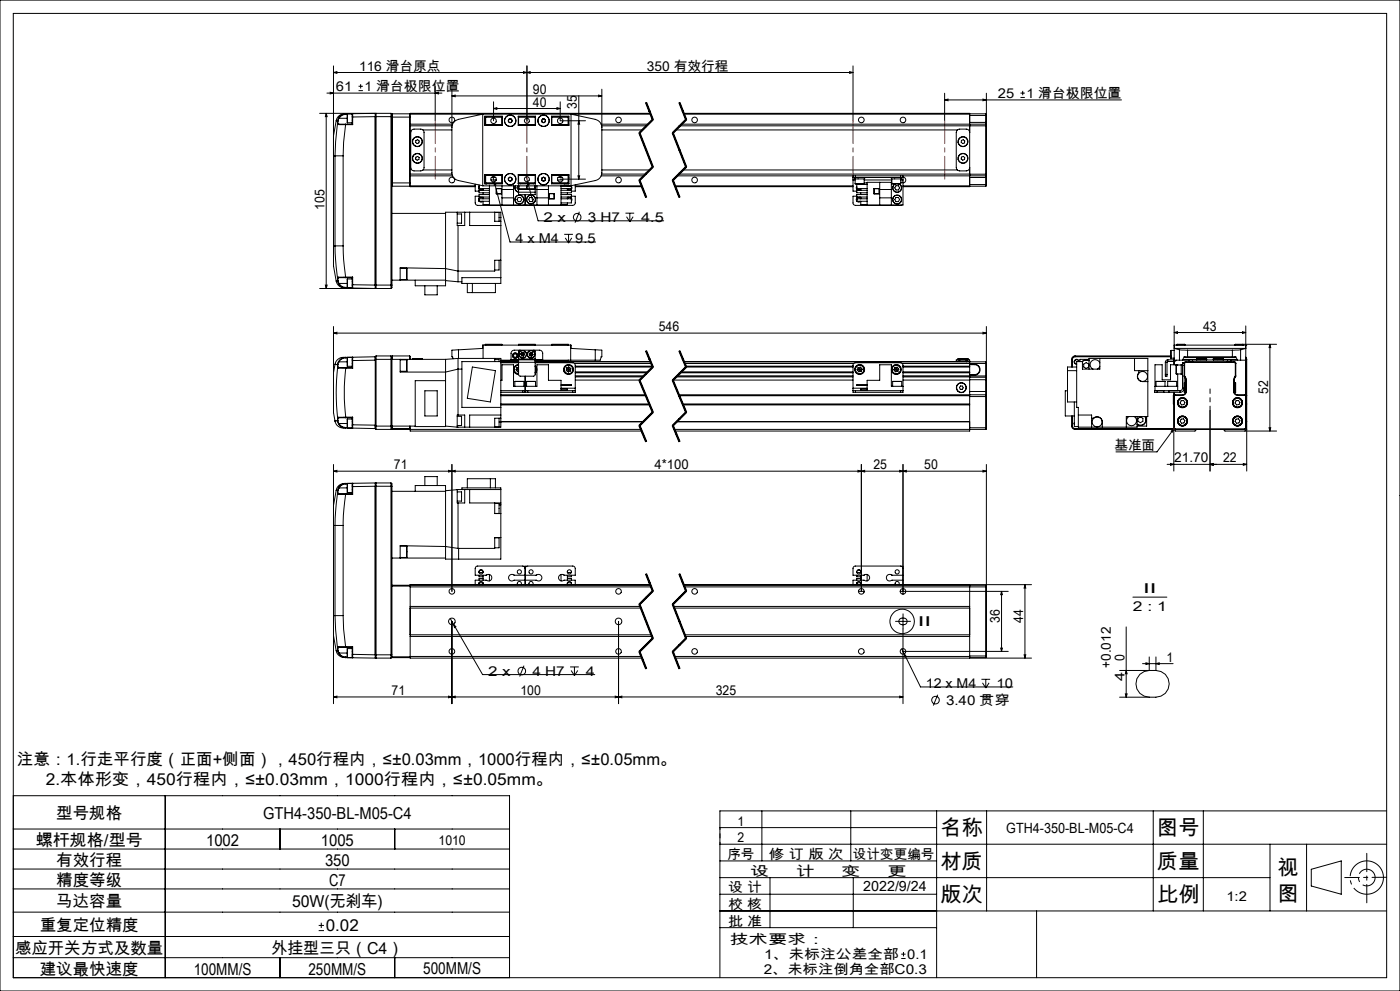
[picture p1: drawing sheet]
<svg xmlns="http://www.w3.org/2000/svg" width="420mm" height="297mm" viewBox="0 0 420 297" stroke-linecap="round" stroke-linejoin="round" font-family="sans-serif">
<g fill="none" stroke="#000" stroke-width=".3">
<path d="M0 0h420v297h-420zM4 4h412v289h-412zM100 19.8v53.9M158.1 19.8v16.4M255.9 19.8v16.4M95.9 34h21.4M97.9 34v52.5M97.9 34l.2 1h-.5zM98.1 27.9h34.5M99.1 27.7l.9 .2-.9 .2zM100 21.7l1.1-.2v.5zM100.9 36.2l-.9 4.5v6h.5"/>
<path d="M100.9 36.2l.4 .1M101.2 37.1l-.5 5.4-.2 4.2M101.2 37.1l.3 .2M101.3 36.3l-.1 .8M101.4 37l-.2 .1M101.4 37l.3 .2M101.4 36.2v.8M101.4 36.2l-.1 .1M101.5 37.3l2.2 .1M101.6 35.4l-.3 .9M101.6 35.4l.1 .1M101.7 37.2h2"/>
<path d="M101.7 37.2l-.2 .1M101.7 35.5l-.3 .7M101.7 35.5h2.5M103.7 37.4l-.6 5.2-.2 4.1M103.7 37.2v.2M103.7 37.2h2M103.7 37.4h2.1M103.7 34.1a2.63 2.63 0 0 0-2.8 2.1M103.7 34.1l8.9-.1v1M103.7 34.1l-1.3 .4-.8 .9M103.7 34.1v.2M103.7 34.3l-.8 .1-1.2 1.1"/>
<path d="M103.7 34.3h.5M104.2 34.1v2.7M104.2 34.1h.1M104.2 34.1h1.5v3.1M104.2 36.8h1.5M105.7 34.2l.1-.1v1M105.7 35.1h.1M105.7 37.2l.1 .2M105.8 35.1v2.3M107.6 27.2h1.3M107.6 25.9h1.3M108.2 25.2v1.3"/>
<path d="M112.6 34.2l.2-.2v52.5l-.2-.3M112.6 35v50.4M112.6 35l-6.8 .1M112.6 35h5M117.3 34v52.5M117.3 34l.3 .2v.9M117.6 35.1v19.7M117.6 35.1h5.4M117.7 34.1v21.7M117.7 34.1h5.2M117.7 34.1l-.1 .2M122.9 34.1v21.7"/>
<path d="M122.9 34.1l.1 .2M123 34.3v.8M123 34.2v.1M123 35.1v19.7M123 37.7h12.6M123 37.2h12.8M123 34.2h72.2M123.3 39.3l-.3 .7M123.5 39l.7-.3h2a.97 .97 0 0 1 1 1v10.5a1.02 1.02 0 0 1-1 1h-2a1.02 1.02 0 0 1-1-1v-10.7zM126.9 38.9h8.7M130.6 27.9l1-.2v.4zM130.6 25.9v10.3"/>
<path d="M135.6 38.2l.4-1.3 1.1-1 7.7-1.7v21.5M135.6 28.7l1-.2v.5zM135.6 26.7v25l.1 .9 .6 .8 .8 .6 7.7 1.7M135.6 28.7h45M145.5 37.2h.1M145.5 34.8h5.2v2.8h-5.2zM145.6 35.1v2.5M145.6 35.1h5M145.7 35v2.5M145.7 35h5M145.7 35l-.1 .1M145.7 37.5h5"/>
<path d="M145.8 37.5v.1M148.1 32.5l.9-.2v.5zM148.1 30.5v5.7M148.1 32.5h20M150.6 35v2.5M150.6 37.3h-5l.1 .2M152.5 36.3l.3 .4M152.7 35.7l-.2 .6M153.3 35.7h-.6M153.3 35.7l.3 .4M153.4 36.7h-.6M153.6 36.1l-.2 .6"/>
<path d="M155.5 34.8h5.2v2.8h-5.2zM155.5 35h5.2M155.5 37.5h5.2M155.6 35v2.5M155.6 37.3h4.9M155.6 35.1h4.9M157.1 21.5l1 .2-1 .3zM158.1 21.7l1-.2v.5zM160.5 35v2.5M162.5 36.1l.2 .6M162.7 36.7h.6M162.8 35.7h.6"/>
<path d="M162.8 35.7l-.3 .4M163.4 35.7l.3 .6M163.7 36.3l-.4 .4M165.5 35h4.9M165.5 34.8h5.2v2.8h-5.2zM165.6 35v2.5M165.6 37.3h5l-5.1 .2M165.6 35.1h5M167.1 32.3l1 .2-1 .3zM168.1 30.5v5.7h7.5M170.4 35v2.6M170.4 35l.2 .1"/>
<path d="M170.6 35.1v2.5M170.6 37.2h.1M173.6 28.7v25M173.6 36.2l.3 1h-.5zM179.6 28.5l1 .2-1 .3zM180.3 37.2h14.2M180.5 37.7h13.5M180.6 26.7v25l-.2 .9-.6 .8-.8 .6-7.7 1.7M180.6 38.2l-.4-1.3-1.2-1-7.7-1.7v21.5M180.6 38.9h12.1M191.7 39.9l4 10.2M192 39.8l4 10.2"/>
<path d="M193.7 30.8l2 5.1M193.8 30.8l2 5-4 4 4 10.2-4 4 2 5.1M194 30.7l1 2.5M195 33.2l1 2.6zM195.1 34h-72.1v.2M195.7 35.7l-4 4M196 36l-4 4M201.7 39.9l4 10.2M202 39.8l4 10.2M202.7 38.9h84.5M203.7 30.8l2 5.1M203.8 30.8l2 5-4 4 4 10.2-4 4 2 5.1"/>
<path d="M204 30.7l2 5.1M204.5 37.2h91.2M205.1 34h85.8v.2M205.2 34.2h85.7M205.7 35.7l-4 4M206 36l-4 4M254.9 21.5l1 .2-1 .3zM255.9 21.7h-155.9M283.4 29.9l1-.2v.5zM283.4 27.9v8.3M283.4 29.9h53M290.9 39.7a.97 .97 0 0 0-1-1h-2a1.02 1.02 0 0 0-1 1v10.5a1.09 1.09 0 0 0 1 1h2a1.02 1.02 0 0 0 1-1"/>
<path d="M290.9 36.7v16.5M290.9 36.7h5v.7M290.9 34.2v2.5M290.9 34.1h4.8M294.9 29.7l1 .2-1 .3zM295.7 37.2v15.5M295.7 34.1v3.1M295.7 34.1l.2 .5h-5M295.7 37.2l.2 .2M295.9 27.9v24.3M295.9 37.4v.3h-92M306.1 29.2h1.3"/>
<path d="M306.1 27.9h1.3M306.8 27.2v1.3M100.5 46.7h2.4M100.5 46.7v27M102.9 46.7v27M117.6 54.8v30.6M117.6 54.8h5.4M117.6 55.7l.1 .1M117.7 55.8h5.2M123 49.9l.3 .7M123 55.7v.2h19.6M123 54.8v.9"/>
<path d="M123 55.7h.1M123 52.7h12.8M123 52.2h12.6M123 55.7h19.6M123 55.7l-.1 .1M124.8 47.1l.5-.2 .5 .3-.1 .6-.6 .2-.4-.3zM124.8 42.1l.5-.2 .5 .4-.1 .5-.6 .2-.4-.4zM126.9 50.9h8.7M142.6 55.2v2.1h1.1M143.7 55.8l-.1 .8 .5 .4M143.7 58.8h-1.1v2.3l.7 .5 13.9-.1M143.7 56.5a.61 .61 0 0 0 .6 .4 .61 .61 0 0 0 .6-.4v.5"/>
<path d="M143.7 56.5h3.1M143.7 59.6h3.1M143.7 55.5v1M143.7 59.6v.7M143.7 56.1v.4M143.7 59.6v.4M144.1 59.1h-.1a.78 .78 0 0 0-.3 1.2M144.5 59.1l.4 .2M144.8 55.7h26.5M144.9 56.8l-.4 .2M144.9 59.1v.5l-.6-.4-.6 .4M144.9 57.8v.5"/>
<path d="M145.5 53.6h.1M145.5 55.1h.4M145.5 52.7h.1M145.5 53.2h.1M145.5 52.3h5.2v2.8h-5.2zM145.6 52.3v2.5M145.6 54.8h5M145.6 54.8l.1 .2M145.7 52.5v2.5M145.7 52.5l-.1 .1h5M145.7 52.5h5M145.7 55h5"/>
<path d="M145.8 52.3v.2M145.9 55.1h.1M145.9 55v.1M146.8 55.7v5.8h21.5v-5.8M146.8 57h-3.1v.8h3.1M146.8 58.3h-3.1v.8h3.1M146.8 55v.1M147.3 53.9h1.5M147.4 53.2h1.3M147.8 52.9l.5 1.6M148.3 54.5l.5 .9-.5 .1zM148.3 54.5l4.7 18h25.7"/>
<path d="M148.9 56.5h1.6v1.6h-1.6zM148.9 56.5h1.5M148.9 58.1h1.5M150.6 52.5v2.6M150.6 55.7v5.8M150.6 56.8h3.5M150.6 59.3h3.5M152.5 53.5l.1 .6M152.6 54.1l.6 .2M153 53.1l.5 .2M153 53.1l-.5 .4M153.5 53.3l.1 .6"/>
<path d="M153.6 53.9l-.4 .4M154.1 55.7v5.8M154.6 55.7a1.38 1.38 0 0 0 1 1.9M154.7 55.7a1.28 1.28 0 0 0 .9 1.9M155.4 55.7l-.3 .6 .5 .6M155.5 52.3h5.2v2.8h-5.2zM155.5 59.2h.7l.3 .6-.3 .6h-.7l-.4-.6zM155.5 52.5h5.2M155.5 55h5.2M155.5 55.1h.1M155.6 57.6v.7h4.9v-.7M155.6 52.5v2.6"/>
<path d="M155.6 55.7v1.9M155.6 54.8h4.9M155.6 57.6h4.9M155.6 52.6h4.9M155.7 56.7h2.3M155.7 55.7v1M156.1 55v.1M157.6 58.3v3.2M157.9 53l3.5 13.2h37.7M158 55.7v1M158.2 56.7h2.3M158.2 55.7v1"/>
<path d="M158.3 54.4l.5 .9-.5 .2zM159 59.2h.7l.3 .6-.3 .6h-.7l-.4-.6zM160.1 55v.1M160.5 55.7v1M160.5 55.8v1M160.5 55.9v.8M160.5 52.5v2.6M160.5 55.7v1.9M160.5 55.1h.2M161.1 55.7v5.8M161.1 56.8h3.4M161.1 59.3h3.4"/>
<path d="M162.6 54l.5 .3M162.6 53.4v.6M163.1 53.1l.4 .3M163.1 53.1l-.5 .3M163.5 54l-.4 .3M163.5 53.4v.6M164.5 55.7v5.8M164.7 58h1.6v1.6h-1.6zM164.7 58.1h1.5v1.4h-1.5M165.5 52.3h5.2v2.8h-5.2zM165.5 52.5l5.1 .1h-5M165.5 55h4.9"/>
<path d="M165.6 52.5v2.5M165.6 54.8h5M167.3 53.9h1.5M167.4 53.2h1.3M168.1 53.7h7.5M168.3 55v.1M168.3 55.8h3.1v.7M168.3 57h3.1v.8h-3.1M168.3 58.3h3.1v.8h-3.1M168.3 56.5h3.1M168.3 59.6h3.1M169.2 55.1h.1"/>
<path d="M169.2 55.1h1.5M169.2 55v.1M170.2 56.8l.4 .2M170.2 55.7h.2M170.2 59.1v.5a.66 .66 0 0 1 .6-.4 .66 .66 0 0 1 .6 .4M170.2 57.8v.5M170.4 52.3v2.7M170.6 52.3v2.5M170.6 52.7h.1M170.6 53.2h.1M170.6 53.6h.1M170.6 54.8l-.2 .2"/>
<path d="M170.6 59.1l-.4 .2M170.6 55.7l-.1 .1M171 59.1h.1a.78 .78 0 0 1 .3 1.2M171 55.7l.1 .1M171.3 55.7v.1M171.4 55.8l.1 .8-.5 .4M171.4 58.8h1.2l-.1 2.3-.7 .5-13.9-.1M171.4 59.6v.4M171.4 56.5a.64 .64 0 0 1-.6 .4 .64 .64 0 0 1-.6-.4v.5M171.4 56.1v.4M171.4 59.6v1.2h-3.1M172.6 55.4v1.9h-1.2"/>
<path d="M172.6 55.9h20M172.6 55.7h19.9M173.4 52.7h.5l-.3 1zM180.3 52.7h12.8M180.5 52.2h13.2M180.6 50.9h14.3M191.7 54.1l2 5.1M192 54l2 5M195.7 49.9l-4 4M196 50.2l-4 3.9M201.7 54.1l2 5.1M202 54l2 5"/>
<path d="M202.5 55.7h53.4M202.6 55.9h53.3M203.2 52.7h53.4M203.7 52.2h92.2M204.9 50.9h82.3M205.7 49.9l-4 4M206 50.2l-4 3.9M255.9 53.2h.7M255.9 53.2v.7M255.9 52.7v.5M255.9 53.9v3.4h1.1M255.9 53.9h.6"/>
<path d="M256.4 53.2v.4h3v-.4M256.5 55.1h2.8M256.5 53.6v1.5M256.6 52.7v.5M256.6 52.7h13.6M256.6 53.2h13.6M257 55.8l-.1 .8 .6 .4M257 58.8h-1.1v2.3l.7 .5 13.9-.1M257.1 56.5a.61 .61 0 0 0 .6 .4 .61 .61 0 0 0 .5-.4v.5M257.5 59.1h-.1a.78 .78 0 0 0-.4 1.2M257.8 59.1l.4 .2M258.2 56.8l-.4 .2"/>
<path d="M258.2 59.1v.5l-.6-.4-.5 .4M258.2 55.1v.2M258.2 57.8v.5M259.3 53.6v1.5M259.3 54.8h.8M259.3 53.9h8.2M260.1 55.3h-3.1v1.2h3.1M260.1 57h-3.1v.8h3.1M260.1 58.3h-3.1v.8h3.1M260.1 59.6h-3.1v.7M262.2 56.5h1.6v1.6h-1.6zM262.3 56.5h1.4v1.6h-1.4z"/>
<path d="M263.9 54.6v6.9M263.9 56.8h3.5M263.9 59.3h3.5M267.4 53.2v.4h3v-.4M267.4 54.6v6.9M267.5 55.1h2.7M267.5 53.6v1.5M268.5 55.1l-.4 .3-.3 .9M268.6 55.1l-.4 .3-.4 .9M268.8 55.7h.7l.4 .6-.4 .6h-.7l-.4-.6zM268.8 59.2h.7l.4 .6-.4 .6h-.7l-.4-.6zM269.6 55.1a1.3 1.3 0 0 1 .2 2.3 1.3 1.3 0 0 1-2-1.1"/>
<path d="M269.8 55.1a1.35 1.35 0 0 1 0 2.4 1.35 1.35 0 0 1-2-1.2M270.2 53.2h.7M270.2 52.7h25.5M270.2 52.7v.5M270.2 53.6v1.5M270.2 54.6h.7M270.2 53.9h.7M270.9 53.1a.86 .86 0 0 1 .8 .9 .86 .86 0 0 1-.8 .8M270.9 53.2v.7M270.9 52.7v.5M270.9 53.9v7.6h-10.8v-6.9h7.4M270.9 55.7h20"/>
<path d="M288.4 47.1l.6-.2 .4 .3-.1 .6-.5 .2-.4-.3zM288.4 42.1l.6-.2 .4 .4-.1 .5-.5 .2-.4-.4zM290.9 55.7v.2h-20M290.9 53.2v2.5M290.9 55.3h5M290.9 53.2h5M290.9 55.8h4.8M295.7 52.7v3.1M295.9 52.2v.4M295.9 52.6v.6M295.9 55.3l-.2 .5M295.9 53.2v2.1"/>
<path d="M295.9 52.6l-.2 .1M100 73.7v6l.9 4.5M100 73.7h.5M100.5 73.7l.2 4.3 .5 5.3M100.5 73.7h2.4M102.9 73.7l.2 4.1 .6 5.2M117.6 64h16.1M137.2 64.1h1.3v2.8h-1.3M137.2 63.6v4h2.2v-4M137.4 67.6v16.9M140.9 63.6v4h9.3M143.7 60.3h3.1"/>
<path d="M143.8 60.3l.5 .3 .6-.3M144 60.3h.6M144.9 60.3v1h1.9M148.4 63.7h1.3v2.6M148.4 63.6v2.7h1.8M149.7 78v2.9h-1.3M149.7 65.2h.5M150.2 65.2v1.1M150.2 65.2v-1.6h-16.5v22.1h-9.1v-1.7M150.2 66.3v18.6h-11.6v-1.7h11.6M150.2 78h-1.8v3.2h-11l-3.7-.7-13.6-.2v3.7M169.3 70.2h2.6"/>
<path d="M169.6 71.3l1 1.5M170.2 60.8v.5h-1.9M170.6 70.2v2.6M171.5 71.3l-.9 1.5M173.8 63.5l-1.3 3.2M187.6 63.9h2.7M188 64.9l.9 1.6M188.9 63.9v2.6M189.9 64.9l-1 1.6M257 60.3h3.1M257.1 60.3l.5 .3 .6-.3v1h1.9M257.3 60.3h.7"/>
<path d="M95.9 86.5h21.4M97.6 85.4h.5l-.2 1.1zM100 99.8l1.1-.2v.5zM100 97.9v13.8M100 99.8h195.9M100.9 84.2a2.59 2.59 0 0 0 2.8 2.1M101.2 83.3l.2 .1M101.2 83.3l.1 .8M101.3 84.1l.1 .1M101.3 84.1l.3 .9M101.3 84.1l-.4 .1M101.4 83.4v.8"/>
<path d="M101.4 84.2l.3 .7M101.5 83.1l-.3 .2M101.5 83.1l.2 .1M101.6 85a2.37 2.37 0 0 0 2.1 1.3M101.7 83.2h2M101.7 83.2l-.3 .2M101.7 84.9l-.1 .1M101.7 84.9l.5 .7 1.5 .5M101.7 84.9h2.5M103.7 83l-2.2 .1M103.7 83v.2M103.7 83h2.1"/>
<path d="M103.7 83.2h2M103.7 86.1v.2M103.7 86.3h2.1M103.7 86.1h.5M104.2 86.3h.1M104.2 83.6h.1M104.2 83.6v2.7M104.2 83.6h1.5M105.7 85.3h.1M105.7 83.2v2.9M105.7 86.2l.1 .1M105.7 86.1l-1.5 .2"/>
<path d="M105.8 85.3v1M105.8 83l-.1 .2M105.8 83v2.3M105.8 85.3l6.8 .1M112.6 85.4v1.1l-6.8-.2M112.6 85.4h5M117.6 85.4v.8l-.3 .3M117.6 84h16.1M120.1 83.8h1.9M120.1 80.4h1.9M122 83.8h.1M122 80.4v3.4"/>
<path d="M122.1 80.4h.1M122.1 80.4v3.3M127.5 85.7v2.7h3.7v-2.7M133.7 84.1l3.7 .4M137.4 84.5h1.2M140.2 84.9v2.8h8.4v-2.8M141.7 84.9v2.8M294.9 99.6l1 .2-1 .3zM295.9 97.9v14.8M352.2 99.7l1-.3v.5zM352.2 97.7l.1 11.6M352.2 99.7h21.5"/>
<path d="M372.7 99.4l1 .3-1 .2zM373.7 97.7v20.6M100 111.7v12l.5 2.5M100.5 109.2h.1M100.5 109.2l.7 .1M100.5 109.2l-.5 2.5M101.2 109.3l.1 .8M101.3 110.1a67.5 67.5 0 0 0 0 15.1M101.3 110.1l.3 .2M101.4 109.3v.7M101.4 109.3h-.2M101.4 110l-.1 .1"/>
<path d="M101.4 110l.3 .2M101.5 108.4l-.3 .9M101.5 108.4h.2M101.6 110.3h2.1M101.7 108.4l-.3 .9M101.7 108.4h2.5M101.7 110.2h2M101.7 110.2l-.1 .1M103.7 107.1h-.4a2.5 2.5 0 0 0-2.8 2.1M103.7 107.1a2.54 2.54 0 0 0-2.2 1.3M103.7 107.1v.1M103.7 107.2l-1.5 .6-.5 .6"/>
<path d="M103.7 107.2h.5M103.7 110.3a63.8 63.8 0 0 0 0 14.7M103.7 110.2v.1M103.7 110.3h2.1M103.7 110.2h2M104.2 108.4v1.4M104.2 107.1h.1M104.2 107.1v1.3M104.2 107.1h1.5v3.1M104.2 109.8h1.5M105.7 108.1h.1M105.7 110.2l.1 .1"/>
<path d="M105.8 107.1v1M105.8 107.1l-.1 .1M105.8 108.1v2.2M105.8 107.1h-2.1M112.6 106.9v1M112.6 106.9v.8h21.1M112.6 107.9l-6.8 .2M112.6 107.9v19.5M112.6 106.9l-6.8 .2M112.8 106.7v22M112.8 106.7l-.2 .2M112.8 106.7h4.5"/>
<path d="M117.3 106.7v22M117.3 106.7l.3 .2M117.6 106.9v21.5M117.7 106.7l-.1 .2M117.7 106.7v1M117.7 106.7h5.2M120.1 107.8h1.9M120.1 111.3h1.9M120.1 107.7v3.8h13.6l3.7-.9h1.2M122 107.8v3.5M122.9 106.7v1M122.9 106.7l.1 1"/>
<path d="M123.7 107.6h3M123.7 107.6v.1M126.7 107.6v.1M127.5 117.1h3.7v7.6h-3.7zM133.7 107.7v20.1h-9.1v-13.7h9.1M137.4 107.4h12.8v17.9M137.4 107.4v17M137.4 107.4l-3.7 .3M137.5 104.8l-1.9 .1v2h.2l.1 .6M137.5 104.8l7.3-.4v-1h26.5v1l7.3 .4M137.5 104.8v2.6M141.7 110l6.9 1.1-1.5 9.4-6.9-1.1z"/>
<path d="M144.9 103.4v4M145.6 103.3h5M145.6 103.3v.1M145.7 103.2h4.9v.2M145.7 103.2v.2M145.7 103.2l-.1 .1M148.4 107.8h1.3v.6M148.4 107.4v1M150.2 108.4h5.4M150.2 118.3h43.4M150.2 117.1h6.6M150.2 114h.4v-4.7h3.5v6.5h7v-6.5h3.4v4.7h3.8v3.1"/>
<path d="M150.2 117.6h6.6M150.2 108.7h5.4M150.2 118.6h43.5M150.2 107.9h5.4M150.2 108.1h5.4M153.3 107.9v-2a.96 .96 0 0 1 1-1h7.5a.96 .96 0 0 1 1 1v2M153.3 107.8h2.3M154.4 114.3h2.8M154.4 114.3v1.5M154.7 109.7l.9-.3a1.34 1.34 0 0 0-1.3 1.3 1.34 1.34 0 0 0 1.3 1.4 1.33 1.33 0 0 1-1.3-.9 1.33 1.33 0 0 1 .4-1.5zM154.8 110.8l.5 .6M155.1 110.1l-.3 .7"/>
<path d="M155.1 110.1l.5 .6M155.3 111.4h.3M155.6 107.8v.8M155.6 108.6v3.7l.5 .4 4.2-.1 .2-.3v-3.7M155.6 107.6v.2M155.6 109.3a1.5 1.5 0 0 0-1.5 1.5 1.5 1.5 0 0 0 1.5 1.5M155.6 103.4v-.2h4.9v.2M155.6 107.8h4.9M155.6 108.4h-17v13.7h11.6M155.6 108.6h4.9M155.6 107.6h4.9M155.6 110.1h-.5"/>
<path d="M155.6 110.7l-.3 .7M155.6 110.7l-.8 .1M155.6 103.3h4.9M156.1 104.9l-.5 .4v2.3M156.2 106.1l.3 .5M156.2 106.1l1.2 .2M156.5 106.6l.5 .1M156.6 105.7l-.4 .4M156.6 105.7h.6M156.6 105.7l.4 1M156.8 117.1h1.5M156.8 117.6h.8"/>
<path d="M156.8 117.1v.5M157.2 114.3v1.5M157.2 105.7l.2 .6M157.2 105.7l-.7 .9M157.4 106.3l-.4 .4M157.6 117.6h.7M157.6 112.7v4.9M158 114.3h2.7M158 114.3v1.5M158.3 117.1h13.5M158.3 117.6h13.5M158.3 117.1v.5"/>
<path d="M158.7 106.1l.3 .5M158.7 106.1l1.2 .2M159 106.6l.5 .1M159.1 105.7l-.4 .4M159.1 105.7h.6M159.1 105.7l.4 1M159.7 105.7l.2 .6M159.7 105.7l-.7 .9M159.9 106.3l-.4 .4M160.1 104.9l.4 .4v2.3M160.5 107.8v.8M160.5 107.6v.2"/>
<path d="M160.5 109.6a1.53 1.53 0 0 1 0 2.3M160.5 109.8a1.34 1.34 0 0 1 0 1.9M160.5 108.7l11.7 .2 .4 .6v6.8M160.5 109.9a1.27 1.27 0 0 1 0 1.7M160.5 108.4h34.7M160.5 107.8h2.3M160.5 107.9h18.1M160.5 108.1h10.1M160.6 114.3h-2.6M160.7 114.3h.1M160.7 114.3v1.5M165.6 103.3h5"/>
<path d="M168.3 116.4h1.9v.4h-1.9M168.3 115.3h3.1l-3.1 .2M168.3 116.3h4.3M169.9 111.1l.6 .4M169.9 110.3v.8M169.9 110.3l1.3 .9M170.4 103.2h-4.8v.2M170.4 103.2v.2M170.4 107.9v.5M170.4 103.2l.2 .1M170.6 103.3v.1M170.6 107.9v.5"/>
<path d="M170.6 110l-.7 .3M170.6 110l.6 .4M170.6 110l-.1 1.5M171.2 111.2l-.7 .3M171.2 103.4v4.5M171.2 110.4v.8M171.2 110.4l-1.3 .7M171.8 117.1h.8M171.8 117.1v.5M172.3 108.9h23.1M172.6 117.1v.5h-.8M172.6 116.3v.8"/>
<path d="M172.6 111.7h21.5M172.6 111.6h21.6M172.6 109.7h23.1M172.6 109.9h23.2M172.6 110h23.2M172.6 111.5h21.7M172.6 112.6h20.6M172.6 113h20.3M172.6 113.9h19.3M178.6 104.8l2 .1v2h-.3a.91 .91 0 0 1-.3 1 .91 .91 0 0 1-1 0h-.4M178.6 104.8v3.1M191.7 114l4 9.6"/>
<path d="M192 113.9l4 9.6M193.7 105.3l2 4.7M193.8 105.2l2 4.8-4 4 4 9.6-4 4 2 4.7M194 105.1l1 2.4M195 107.5l1 2.4zM195.7 109.9l-4 4M196 110.1l-4 4M201.7 114l4 9.6M201.9 113.9h54M202 113.9l4 9.6M202.8 113h53.1M203.2 112.6h52.7"/>
<path d="M203.6 118.3h92.1M203.7 105.3l2 4.7M203.7 118.6h87.2M203.8 105.2l2 4.8-4 4 4 9.6-4 4 2 4.7M204 105.1l2 4.8M204.1 111.7h51.8M204.2 111.6h51.7M204.3 111.5h51.6M205.1 108.4h82.8M205.2 108.4h90.5M205.4 108.9h50.8M205.7 109.7h50.2"/>
<path d="M205.8 110h50.1M206 110.1l-4 4M255.9 116.3v-7l.3-.4 14-.2 .5 .3 .2 .5v8.1h-.7M255.9 117.1v.5h.7M255.9 117.1h.7M255.9 116.3v.8M255.9 109.9h-50.2l-4 4M255.9 116.3h4.2M256.6 117.1h13.6M256.6 117.1v.5M256.6 117.6h13.6M257.1 110.8l.5 .6"/>
<path d="M257.5 110.1l-.4 .7M257.5 110.1l.4 .6M257.9 110.7l.4 .6M257.9 110.7l-.3 .7M257.9 110.7l-.8 .1M258.2 110.1l.5 .6M258.2 110.1h-.7M258.2 110.1l-.3 .6M258.3 111.3l-.7 .1M258.7 110.7l-.4 .6M258.7 110.7h-.8M260.1 116.4h-1.9v.4h1.9"/>
<path d="M260.1 115.3h-3.1l3.1 .2M267.8 114.3h.1M267.8 114.3h2.7M267.8 114.3v1.5M268.1 110.8l.5 .6M268.5 110.1l-.4 .7M268.5 110.1l.4 .6M268.9 110.7l.4 .6M268.9 110.7l-.3 .7M269.2 110.1l.4 .6M269.2 110.1h-.7M269.2 110.1l-.3 .6"/>
<path d="M269.3 111.3l-.7 .1M269.6 110.7l-.3 .6M269.6 110.7l-1.5 .1M270.2 117.1h.7M270.2 117.1v.5M270.5 114.3v1.5M270.9 111.7h20M270.9 111.6h20M270.9 109.7h20M270.9 109.9h20M270.9 110h20M270.9 111.5h20"/>
<path d="M270.9 115.8h-3.5v-6.5h-3.5v4.7h-3.8v3.1M270.9 112.6l25 .1M270.9 113h20M270.9 113.9h20M287.4 107.8l.1 .1M287.4 107.6h3M287.4 107.8h3M287.4 107.6v.2M287.9 107.9h-1v.5M287.9 108.4h3M287.9 107.9v.5M287.9 107.9h2"/>
<path d="M288.1 115.7h.6l.3 .5-.4 .5h-.5l-.3-.6zM289.9 107.9h1v5.2M289.9 107.9v.5M290.4 107.8h.1M290.4 107.8l-.1 .1M290.4 107.6v.2M290.9 113.9v4.7M290.9 113.1v.8M290.9 118.6v10.6h-88.4M290.9 118.8h5M290.9 117.3h5M290.9 112.3h1.5"/>
<path d="M290.9 112.4h1.5M290.9 109.1h1.5M290.9 113.1h4.8M290.9 109.3h1.5M290.9 113.8h5M292.4 109.1a1.64 1.64 0 0 1 1.6 1.7 1.64 1.64 0 0 1-1.6 1.6M292.4 109.3a1.5 1.5 0 0 1 1.5 1.5 1.5 1.5 0 0 1-1.5 1.5M292.4 109.1v.2M292.4 112.3v.1M295.7 118.3v10.4M295.7 113.1v5.2M295.7 108.4v4.7"/>
<path d="M295.7 108.4l.2 .5h-25.2M295.7 118.3l.2 .2M295.9 118.5v.3M295.9 117.3v1.2M295.9 112.7v.3M295.9 113v.8M295.9 113.8v3.5M295.9 118.8v9.4M295.9 113l-.2 .1M320.3 117.1h-.7v7.6h2.7M320.3 111.1h2.7M321.5 107.7h.2"/>
<path d="M321.5 107.7v2.3M321.7 107.7v2.3M322.5 106.9l-.4 .2-.4 .6M322.5 106.7a1.09 1.09 0 0 0-1 1M322.5 106.7h28.8M322.5 106.9h28.8M322.5 106.7v.2M323 110h-2.7v10.5h2.7M323.6 108.4a.64 .64 0 0 0-.6-.6 .64 .64 0 0 0-.6 .7 .64 .64 0 0 0 .6 .6M323.7 108.4a.74 .74 0 0 0-.7-.7 .74 .74 0 0 0-.7 .8 .74 .74 0 0 0 .7 .7M325.1 109.1l.8-.4 .7 .4v.9l-.7 .4-.8-.4zM326.7 108.1a1.74 1.74 0 0 0-2.1 .3"/>
<path d="M326.7 108.1h-.1a1.63 1.63 0 0 0-1.9 .3M326.7 110.6v-3.2h17.6v17.4h-6.4v3.2M326.7 107.7h-2.7v.7M330 109.8l-.8 .8M330 108.8a1.5 1.5 0 0 0-2.5-.6 1.5 1.5 0 0 0 .4 2.4M330 107.4v3.2h-5.3v-2.2h-1.7v13.7h.5v5.9h17.6v-3.2M340.4 107.4v3.7h3.9M341.7 111.1v.7a1.54 1.54 0 0 0-.3 1.6 1.54 1.54 0 0 0 1.4 1h1.5M346.5 117.1l-.1 .5h.7M346.5 117.1h7.5M346.5 115.8h6.8M346.8 114.3h2.7"/>
<path d="M346.8 114.3v1.5M347.1 117.6h2M347.1 117.1v.5M349.1 117.6h1.6M349.1 117.1v.5M349.5 114.3v1.5M349.6 112.2v.5h.5v-.5M349.6 108.6h.5M349.6 112.2h.5M349.6 108.6v3.6M350.1 108.6v3.6M350.3 114.3h.1"/>
<path d="M350.3 114.3h2.7M350.3 114.3v1.5M350.3 107.8l-.4 .1-.3 .7M350.3 108.3l-.2 .3M350.3 107.8h1.9M350.3 107.8v.5M350.7 117.6h3.3M350.7 117.1v.5M351.3 105v2.3M351.3 107.3h.9M351.3 105h.9M352.1 107.7v.1"/>
<path d="M352.1 108.3v1M352.1 117.6v.8M352.1 118.8v9.4M352.1 118.8h.2M352.1 107.7h.1M352.2 107.3l-.1 .4M352.2 118.3l-.2 .2 .1 2.7M352.2 118.3h2.6M352.2 107.9h1.6M352.2 103.4h21.5M352.3 117.6v.7M352.3 118.8v9.4"/>
<path d="M352.6 118.5l-.3 .3M352.6 118.5v-.2l-.2 .1-.3 .4M352.6 118.5h2.2M352.9 109.4h.1M352.8 112h.1M352.8 109.5v2.5M352.8 109.4v.1M352.9 109.5v2.6M352.9 109.4v.1M352.9 112.1h1.5M352.9 109.4h1.5M352.9 107.9l-.5 .4h-2.1"/>
<path d="M353 103.3h2.5M353 103.3v.1M353 114.3v1.5M353.1 103.2h2.3M353.1 103.2v.2M353.1 103.2l-.1 .1M353.3 109.4l-2.1-.1v4.5h-2.5v-4.5h-2.2v7.8M353.3 112.1v5M353.8 104.8l2.5 .1M353.8 107.9h1M353.8 104.8l-1.5-.4h21.4l-1.5 .4M353.8 104.8v3.1"/>
<path d="M354 117.1v.5M354.8 109.3h-.4v3h.4M354.8 116.3l-.3 .6-.5 .2M354.8 116.3h.4M354.8 107.9h2M354.8 109.5h.4M354.8 109.5v6.8M354.8 118.3v.2M354.8 107.8h4.2M355.2 116.3a1.21 1.21 0 0 1-1.2 1.3M355.2 108.9v-.2h-.4v.8M355.2 108.9h.2"/>
<path d="M355.2 108.9v7.4M355.4 103.2v.2M355.4 106.9v.3M355.4 107.2h15.3M355.4 103.2l.1 .1M355.4 114.7v3M355.4 112.7l.1 .3M355.4 112.7l-.2 .1 .2 .3M355.4 117.7h.2M355.4 114.7h.2M355.4 108.9v3.8M355.4 113.1l.3 .7"/>
<path d="M355.5 113.1l.2 .8M355.5 106.9l-.1 .3M355.5 103.3v.1M355.5 113l.4 .8M355.5 113l-.1 .1M355.6 114.7l.1 .1M355.6 114.7v3M355.7 117.6l-.1 .1M355.7 108.6l-.3 .3M355.7 108.4l-.5 .5M355.7 108.4h14.5M355.7 113.8h.2"/>
<path d="M355.7 108.6h14.5M355.7 108.4v.2M355.7 113.8v3.8M355.8 108.4l-.4 .2-.2 .3M355.9 117.3a1.14 1.14 0 0 1-1.1 1.2M355.9 117.3h-.2a.96 .96 0 0 1-.9 1M355.9 113.8v3.5M356.3 106.9h-.3a1.01 1.01 0 0 0-1.2 1M356.3 104.9h13.4M356.3 106.9h13.4M356.3 104.9v2M357 108.4h.1"/>
<path d="M357.8 107.9h-1v.5h1M357.8 107.9h10.5M357.8 108.4h.2M357.8 107.9v.5M359 107.6h3M359 107.8l.1 .1M359 107.8h3M359 107.6v.2M362 107.8l-.1 .1M362 107.6v.2M364 107.6h3M364 107.8l.1 .1"/>
<path d="M364 107.8h3M364 107.6v.2M367 107.8l-.1 .1M367 107.8h4.2M367 107.6v.2M368.3 107.9h1v.5h-1M368.3 108.4h-.3M368.3 107.9v.5M369 108.4h.1M369.3 107.9h2M369.7 106.9h.3a1.02 1.02 0 0 1 1.3 1M369.7 104.9v2"/>
<path d="M370.1 117.3h.1a1.02 1.02 0 0 0 1.1 1M370.1 117.3a1.21 1.21 0 0 0 1.2 1.2M370.1 113.8h.1M370.1 113.8v3.5M370.2 108.4l.5 .5M370.2 108.6l.4 .3M370.2 108.4v.2M370.2 113.8l.1 3.8M370.3 117.6l.1 .1M370.4 114.7l-.1 .1M370.4 114.7v3M370.4 117.7h.2"/>
<path d="M370.4 114.7h.2M370.5 113l-.4 .8M370.5 103.3h2.5M370.5 103.3v.1M370.5 113l.1 .1M370.5 113.1l-.2 .8M370.5 106.9l.2 .3M370.6 113.1l-.4 .7M370.6 112.7l-.1 .3M370.6 108.9h.1M370.6 112.7h.1M370.6 108.9v3.8"/>
<path d="M370.6 114.7v3M370.7 103.2v.2M370.7 106.9v.3M370.7 103.2l-.2 .1M370.7 112.7l-.1 .4M370.7 108.9v3.8M371.3 107.9h.9M371.3 118.3h2.4M371.3 118.5h2M371.3 118.3v.2M372.2 104.8l-2.5 .1M372.2 107.9h1.5"/>
<path d="M372.2 104.8v3.1M373 103.3l-.1-.1v.2M373 103.3v.1M373.3 118.5v-.2l.3 .1 .2 .4M373.3 118.5l.4 .3M373.7 118.8v9.4M373.7 118.8h.1M373.7 118.3l.3 .3M373.7 107l.3 .7M373.7 103.4h.1M373.7 107.2l.1 11.2M373.7 107.7h.3"/>
<path d="M373.8 118.8v9.4M374 107.7v33.5M381 103.2v26M381 103.2l.2 1h-.5zM383 103.2h-12.3M100 139.2v71.7M100.5 126.2a2.66 2.66 0 0 0 3.2 2.1M100.5 126.2h.1M101.2 126.1h.2M101.2 126.1l.3 .9M101.2 126.1l-.7 .1M101.3 125.2l.1 .2"/>
<path d="M101.3 125.2l-.1 .9M101.4 126.1l.3 .8M101.4 125.4v.7M101.5 127a2.37 2.37 0 0 0 2.2 1.3M101.6 125.1l-.3 .1M101.6 125.1l.1 .1M101.7 126.9l-.2 .1M101.7 126.9l.5 .7 1.5 .5M101.7 126.9h2.5M101.7 125.2h2M101.7 125.2l-.3 .2M103.7 128.1v.2"/>
<path d="M103.7 128.3h2.1M103.7 128.1h.5M103.7 125l-2.1 .1M103.7 125v.2M103.7 125h2.1M103.7 125.2h2M104.2 126.9v1.4M104.2 125.6v1.3M104.2 125.6h1.5M105.7 128.2l.1 .1M105.7 125.2v3.1h-1.5M105.7 127.3h.1"/>
<path d="M105.8 127.3v1M105.8 125l-.1 .2M105.8 125v2.3M105.8 127.3l6.8 .1M105.8 128.3l6.8 .1M112.6 127.4v1M112.6 128.4l.2 .3M112.8 128.7h4.5M117.6 128.4v.3h74.7M117.6 128.4l-.3 .3M117.7 128.4l-.1 .2M117.7 128.4h5.2"/>
<path d="M117.7 127.7v.7M122.9 127.7v.7M122.9 128.4l.1 .2M123 127.7v1.5h69.5M124.6 127.7h-12v.7M133.7 127.7l3.5 .3M135.6 139.2v38M137.2 124.8h1.3v2.7h-1.3M137.2 128v-3.6h2.2v3.6M149.7 125.3v2.6h-1.3M150.2 125.3v2.7h-13M150.2 121.1h44.6"/>
<path d="M150.2 121.4h44.7M150.2 126.3h42.8M150.2 124.4h-9.3v3.6M150.2 125.3h-1.8v2.7M191.7 127.6l2 4.8M192 127.5l2 4.8M193 126.4l-43.3 .1M195.7 123.4l-4 4M196 123.7l-4 4M201.7 127.6l2 4.8M202 127.5l2 4.8M202.3 128.7h93.4"/>
<path d="M203 126.4h87.9M203.1 126.3h87.8M204.8 121.1h86.1M204.9 121.4h86M205.7 123.4l-4 4M206 123.7l-4 4M258.4 139.2v38M270.9 139.2v38.9M290.9 128.2h5M295.9 128.2l-.2 .5M295.9 139.2v57.4M321.5 127.7a1.02 1.02 0 0 0 1 1"/>
<path d="M321.5 127.7h.2M321.5 124.7v3M321.7 127.7l.3 .5 .5 .2M321.7 124.7v3M322.3 126.6v.6M322.3 120.5v7.3h1.2M322.5 128.7h29.6M322.5 128.4h29.6M322.5 128.4v.3M323.5 124.4h4v3.6M327.5 125.3h.5a1.56 1.56 0 0 1 1.7-.3 1.56 1.56 0 0 1 1 1.5v1.5M338.6 124.8a1.5 1.5 0 0 0-.3 2.3 1.5 1.5 0 0 0 2.3 0 1.5 1.5 0 0 0-.3-2.3"/>
<path d="M341.1 127.1a1.69 1.69 0 0 0 2.2-.1 1.69 1.69 0 0 0 .2-2.2 1.69 1.69 0 0 1-.2 2.2 1.69 1.69 0 0 1-2.2 .2M341.4 125.4l.7-.4 .8 .4v.9l-.8 .4-.7-.4zM344 124.8v2.9h-2.9M351.2 138.9l.9 .3-.9 .2zM351.4 129.2l.7-.7-.3 1zM352.1 128.7v12.5M352.1 128.2l.5 .5M352.1 128.7l.5 .5h5.9l.5-.5M352.1 128.2h.2M352.1 128.5l-5 6.9h-12.3M352.3 128.2l.3 .3M352.6 128.7h20.7"/>
<path d="M352.6 128.5h20.7M352.6 128.5v.2M354.3 120.1l.7-.1 .5 .6-.3 .6-.7 .2-.5-.6zM354.3 125.6l.7-.1 .5 .6-.3 .6-.7 .2-.5-.6zM363 139.2l1-.3v.5zM363 123.1v18.1M367 128.7l.5 .5h15.5M370.8 125.6l.7-.1 .5 .6-.3 .6-.7 .2-.5-.6zM370.8 120.1l.7-.1 .5 .6-.3 .6-.7 .2-.5-.6zM373 138.9l1 .3-1 .2zM373.3 128.5v.2M373.7 128.2l-.4 .3"/>
<path d="M373.7 128.2h.1M373.8 128.2l-.5 .5M373.8 126.2l.2 .1M374 139.2h-23.9M374 128.7l-.5 .5M374 121.1l-.2 .1M380.7 128.2h.5l-.2 1zM100 141.2l1.1-.2v.5zM100.5 157.5h2.4M100.5 157.5v27M100.9 147l-.9 4.5v6h.5M100.9 147h.4"/>
<path d="M101.2 147.9l-.5 5.3-.2 4.3M101.2 147.9l.3 .2M101.3 147l-.1 .9M101.4 147.8l.3 .2M101.4 147.8l-.2 .1M101.4 147v.8M101.4 147h-.1M101.5 148.1h2.2M101.6 146.2l-.3 .8M101.6 146.2h.1M101.7 148h2M101.7 148l-.2 .1"/>
<path d="M101.7 146.2l-.3 .8M101.7 146.2h2.5M102.9 157.5v27M103.7 148.1l-.7 6.3-.1 3.1M103.7 148v.1M103.7 148.1h2.1M103.7 148h2M103.7 144.9a2.63 2.63 0 0 0-2.8 2.1M103.7 144.9l8.9-.2v1M103.7 144.9l-1.3 .4-.8 .9M103.7 144.9v.1M103.7 145l-.8 .2-1.2 1"/>
<path d="M103.7 145h.5M104.2 144.9v2.7M104.2 144.9h.1M104.2 144.9h1.5v3.1M104.2 147.6h1.5M105.7 145l.1-.2v1M105.7 145.8h.1M105.7 148l.1 .1M105.8 145.8v2.3M112.6 145.7v50.5M112.6 145.7l-6.8 .1M112.6 145.7h5"/>
<path d="M112.8 144.7v52.5M112.8 144.7l-.2 .3M112.8 144.7h4.5M117.3 144.7v52.5M117.3 144.7l.3 .3v.7M117.6 145.7v51.2M117.6 147.2h16.1M124.6 147.2v-1.7h9.1v22.1h16.5v-13.7M127.5 145.5v-2.7h3.7v2.7M134.5 141l1.1 .2-1.1 .3zM135.6 141.2l1-.2v.5zM137.2 147.4h1.3v2.8h-1.3"/>
<path d="M137.2 146.8l-3.5 .3M137.4 150.7v13.7M138.6 146.7v-.5h11.6v5.1M139.4 146.7v4h-2.2v-3.9M140.2 146.2v-2.7h8.4v2.7M140.9 146.7v4h9.3M147.1 143.5v2.7M148.4 150.9h1.3v3M148.4 150.7v3.2h1.8M149.7 151.3h.5M150.2 151.3v2.6M150.2 146.7l-13 .1"/>
<path d="M257.4 141l1 .2-1 .3zM258.4 141.2l1-.2v.5zM269.9 141l1 .2-1 .3zM270.9 141.2l1-.2v.5zM294.9 141l1 .2-1 .3zM295.9 141.2h-195.9M117.6 175.5h5.4M117.6 167.2h16.1M117.6 175.6h5.4M120.1 167.1h1.9M120.1 163.7h1.9M122 163.7l.1 1.7"/>
<path d="M122 163.7v1.7M122 165.4v1.7M122.1 165.4l-.1 1.7M123 175.9h72.3M123 175.4h72.1M137.4 164.4l-3.7-.6-13.6-.3v3.7M137.6 164.4v3.2M142.6 175.2v-1.3h3.2a1.03 1.03 0 0 0 1.5 0 1.03 1.03 0 0 0 0-1.5 1.03 1.03 0 0 0-1.5 0h-3.2v-2l.2-.5 .4-.3h13.8l.4 .4 .2 .4 .1-.4 .5-.4h13.7l.5 .4 .2 2.4h-3.3a1.03 1.03 0 0 0-1.5 0 1.03 1.03 0 0 0 0 1.5 1.03 1.03 0 0 0 1.5 0h3.3v1.3M143.7 175v-.3h1.2v.3M143.7 171.2v.4M143.7 172.4v.5h1.2M143.7 171.6h1.2"/>
<path d="M143.8 175.2a.61 .61 0 0 1 .5-.9 .61 .61 0 0 1 .5 .9M144 170.8h.6M144.9 171.2v.4M144.9 172.4v1.5M144.9 173.4h-1.2v.5M146.8 172.2v1.9M148.4 161.2h1.3v3h-1.3M150.2 161.1h-1.8v3.3h-11M152.8 172.6a1.31 1.31 0 0 1 1.5-.2h6.5a1.05 1.05 0 0 1 1.5 0 1.05 1.05 0 0 1 0 1.5 1.05 1.05 0 0 1-1.5 0h-6.5a1.01 1.01 0 0 1-1.4 0 1.01 1.01 0 0 1-.1-1.3zM155.3 175.2a.61 .61 0 0 1 .5-.9 .61 .61 0 0 1 .5 .9M157.2 169.7h.7M157.6 169.7v5.5"/>
<path d="M158.8 175.2a.62 .62 0 0 1 .5-.9 .62 .62 0 0 1 .5 .9M168.3 172.2v1.9M170.2 171.2v.4M170.2 172.4v1.5M170.2 175v-.3h1.2v.3M170.2 173.4h1.2v.5M170.2 171.6h1.2M170.3 175.2a.62 .62 0 0 1 .5-.9 .62 .62 0 0 1 .5 .9M171.4 171.2v.4M171.4 172.4v.5h-1.2M193.7 172.1l2 5.1M193.8 172l2 5.1-4 4 4 10.2-4 4 2 5.1"/>
<path d="M194 172l2 5.1M195.1 175.2h-72.1v22h69.6M195.7 177l-4 4M196 177.3l-4 4M203.7 172.1l2 5.1M203.8 172l2 5.1-4 4 4 10.2-4 4 2 5.1M204 172l2 5.1M205.1 175.2h104.4M205.1 175.4h90.6M205.7 177l-4 4M206 177.3l-4 4M257 171.2v.4"/>
<path d="M257 172.4v.5h1.2M257 174.7v.3M257.1 174.7h1.1v.3M257.1 171.6h1.1M257.1 175.2a.61 .61 0 0 1 .6-.9 .61 .61 0 0 1 .5 .9M257.3 170.8h.7M257.5 177.2h1.8M258.2 171.2v.4M258.2 172.4v1.5M258.2 173.4h-1.2v.5M260.1 172.2v1.9M268.6 175.2a.61 .61 0 0 1 .6-.9 .61 .61 0 0 1 .5 .9"/>
<path d="M270.1 177.2h32.4M270.5 169.7h.4M270.9 170.4l-.2-.5-.4-.3h-13.8l-.5 .4-.1 2.4h3.3a1.03 1.03 0 0 1 1.4 0 1.03 1.03 0 0 1 0 1.5 1.03 1.03 0 0 1-1.4 0h-3.3v1.3M270.9 172.4h-3.2a1.03 1.03 0 0 0-1.5 0 1.03 1.03 0 0 0 0 1.5 1.03 1.03 0 0 0 1.5 0h3.2M290.9 175.2v22M295.7 175.4v21.7M295.7 175.4l.2 .5h-90.6M300.5 177.2l.2 1h-.5zM300.5 177.2v18M307.5 175.2l.2 1h-.5zM307.5 175.2v22M339.9 179h10.2"/>
<path d="M100.5 184.5l.2 4.2 .5 5.4M100.5 184.5h2.4M100.5 184.5h-.5v6l.9 4.5M100.9 195a2.67 2.67 0 0 0 2.8 2.1M101.2 194.1l.2 .1M101.2 194.1l.1 .8M101.3 194.9l.1 .1M101.3 194.9l.3 .9M101.3 194.9l-.4 .1M101.4 194.2v.8M101.4 195l.3 .7M101.5 193.8h2.2"/>
<path d="M101.5 193.8l-.3 .3M101.5 193.8l.2 .2M101.6 195.8a2.56 2.56 0 0 0 2.1 1.3M101.7 194h2M101.7 194l-.3 .2M101.7 195.7l-.1 .1M101.7 195.7l.5 .7 1.5 .5M101.7 195.7h2.5M102.9 184.5l.2 4.1 .6 5.2M103.7 193.8v.2M103.7 193.8h2.1M103.7 194h2"/>
<path d="M103.7 196.9v.2M103.7 196.9l.5 .1M104.2 194.4v2.7M104.2 194.4h1.5M105.7 194v2.9M105.7 196.1h.1M105.7 196.9v.2h-1.5M105.8 196.1v1l-.1-.1M105.8 193.8l-.1 .2M105.8 193.8v2.3M105.8 196.1l6.8 .1M112.6 196.2v1l-8.9-.1"/>
<path d="M112.6 196.2h5M112.6 197l.2 .2M112.8 197.2h4.5M117.6 196.9l-.3 .3M117.6 196.9l.1 .2h5.2l.1-.2M117.6 196.8h5.4M123 190.7h72.6M123 196.7h69.4M123 190.2h72.4M123 181.7h69.1M123 182.2h69.2M135.1 185.4l1 1.7"/>
<path d="M135.6 186.2v24.7M136.1 187.1l.7 .8-.5 .2zM136.1 187.1l8.7 15.1h33.6M157.2 199.5l-1.3 3.2M171 199.9h2.6M172.3 199.9v2.6M185.6 186.2v24.7M191.7 181.2l4 10.2M191.7 195.4l2 5.1M192 181.1l4 10.1M192 195.2l2 5.1M195.7 191.2l-4 4"/>
<path d="M196 191.4l-4 4M201.7 181.2l4 10.2M201.7 195.4l2 5.1M202 181.1l4 10.1M202 195.2l2 5.1M202 181.7h88.9M202.2 182.2h88.7M202.4 196.7h88.5M202.6 197.2h106.9M205.4 190.2h85.5M205.6 190.7h85.3M205.7 191.2l-4 4"/>
<path d="M206 191.4l-4 4M269.6 186.2h2.5M269.9 185.5a1.19 1.19 0 0 1 1.7-.2 1.19 1.19 0 0 1 .3 1.6 1.19 1.19 0 0 1-1.7 .2 1.19 1.19 0 0 1-.3-1.6zM270.5 194.5l.8 1.5M270.9 188.5v22.4M270.9 185v2.5M270.9 195.2h31.6M271.3 196l.6 .8-.4 .2zM271.3 196l4.9 9.9h27.6M290.9 196.6h5M290.9 197.1h4.8M295.9 196.6l-.2 .5"/>
<path d="M300.2 194.2h.5l-.2 1zM307.2 196.2h.5l-.2 1zM337.9 187.9v21M342.8 198.9h9.1M343.8 198.6l1 .3-1 .2zM344.8 196.9v4a4 4 0 0 0-4 4 4 4 0 0 0 4 4M346.8 198.9l1-.3v.5zM346.8 196.9v4M100 208.9l1.1-.3v.5zM100 208.9h170.9M134.5 208.6l1.1 .3-1.1 .2zM135.6 208.9l1-.3v.5z"/>
<path d="M171.3 200.9l1 1.6M173.3 200.9l-1 1.6M184.6 208.6l1 .3-1 .2zM185.6 208.9l.9-.3v.5zM269.9 208.6l1 .3-1 .2zM281.3 208.2l-1.3 3.3M294.4 203.6h2.6M294.7 204.6l1 1.6M295.7 203.6v2.6M296.7 204.6l-1 1.6M337.6 208h.5l-.2 .9zM337.9 200.9l.2 1h-.5z"/>
<path d="M346.8 200.9a4 4 0 0 1 4 4 4 4 0 0 1-4 4h-10.9M346.8 200.9h-10.9M4 238.5h148.9v54.5M49.6 238.5v54.5M4 248.5h148.9M4 254.5h148.9M84 248.5v6M118.4 248.5v6M216 253h200M216 248h65M216 258h65M228.6 243v15"/>
<path d="M255.2 243v15M281 243v50M296 243v30M346 243v30M361 243v30M381 253v20M392 253v20M416 243h-200v50M4 260.5h148.9M4 266.4h148.9M4 273.4h148.9M95.6 278.9h1.6"/>
<path d="M95.6 277.4h1.6M96.4 276.5v1.6M216 278h65M216 273h200M216 263h165M216 268h65M231 263v15M256 263v15M311 273v20M393.4 260.5l9-2.5v10l-9-2.5zM4 280.7h148.9M4 287h148.9"/>
<path d="M84 287v6M118.4 287v6M270.4 287.3h1.3M270.4 286h1.3M271 285.3v1.3"/>
<circle cx="135.6" cy="35.9" r=".84"/>
<circle cx="148.1" cy="36.2" r=".83"/>
<circle cx="153" cy="36.2" r="1.69"/>
<circle cx="153.1" cy="36.2" r="1.74"/>
<circle cx="158.1" cy="36.2" r=".74"/>
<circle cx="163.1" cy="36.2" r="1.74"/>
<circle cx="163.1" cy="36.2" r="1.68"/>
<circle cx="168.1" cy="36.2" r=".83"/>
<circle cx="185.6" cy="35.9" r=".84"/>
<circle cx="208.4" cy="35.9" r=".84"/>
<circle cx="258.4" cy="35.9" r=".85"/>
<circle cx="270.9" cy="35.9" r=".84"/>
<circle cx="125.2" cy="42.4" r="1.44"/>
<circle cx="125.2" cy="47.4" r="1.49"/>
<circle cx="125.2" cy="42.4" r="1.49"/>
<circle cx="125.2" cy="47.4" r="1.43"/>
<circle cx="135.6" cy="54" r=".85"/>
<circle cx="148.1" cy="53.7" r=".83"/>
<circle cx="153.1" cy="53.7" r="1.68"/>
<circle cx="153.1" cy="53.7" r="1.74"/>
<circle cx="155.8" cy="59.8" r="1.3"/>
<circle cx="155.8" cy="59.8" r="1.35"/>
<circle cx="158.1" cy="53.7" r=".75"/>
<circle cx="159.3" cy="59.8" r="1.29"/>
<circle cx="159.3" cy="59.8" r="1.36"/>
<circle cx="163.1" cy="53.7" r="1.74"/>
<circle cx="163.1" cy="53.7" r="1.67"/>
<circle cx="168.1" cy="53.7" r=".83"/>
<circle cx="185.6" cy="54" r=".85"/>
<circle cx="208.4" cy="54" r=".85"/>
<circle cx="269.2" cy="59.8" r="1.3"/>
<circle cx="269.2" cy="59.8" r="1.35"/>
<circle cx="288.9" cy="47.5" r="1.5"/>
<circle cx="288.9" cy="42.4" r="1.5"/>
<circle cx="288.9" cy="42.5" r="1.43"/>
<circle cx="288.9" cy="47.4" r="1.42"/>
<circle cx="173.2" cy="65.1" r="1.15"/>
<circle cx="154.6" cy="106.6" r=".84"/>
<circle cx="154.6" cy="106.6" r=".5"/>
<circle cx="154.6" cy="106.6" r=".75"/>
<circle cx="156.8" cy="106.2" r="1.15"/>
<circle cx="156.8" cy="106.2" r="1.1"/>
<circle cx="159.3" cy="106.2" r="1.11"/>
<circle cx="159.3" cy="106.2" r="1.15"/>
<circle cx="170.6" cy="110.7" r="1.5"/>
<circle cx="170.6" cy="110.7" r="1.35"/>
<circle cx="170.6" cy="110.7" r="1.31"/>
<circle cx="257.9" cy="110.7" r="1.3"/>
<circle cx="257.9" cy="110.7" r="1.35"/>
<circle cx="257.9" cy="110.7" r="1.5"/>
<circle cx="268.9" cy="110.7" r="1.34"/>
<circle cx="268.9" cy="110.7" r="1.48"/>
<circle cx="268.9" cy="110.7" r="1.3"/>
<circle cx="288.4" cy="116.2" r="1.42"/>
<circle cx="288.4" cy="116.2" r="1.49"/>
<circle cx="342.8" cy="112.8" r="1.51"/>
<circle cx="329.1" cy="126.4" r="1.51"/>
<circle cx="354.7" cy="126.2" r="1.34"/>
<circle cx="354.7" cy="120.7" r="1.32"/>
<circle cx="354.8" cy="120.7" r="1.38"/>
<circle cx="354.8" cy="120.7" r="1.52"/>
<circle cx="354.8" cy="126.2" r="1.52"/>
<circle cx="371.2" cy="120.7" r="1.37"/>
<circle cx="371.2" cy="120.7" r="1.51"/>
<circle cx="371.2" cy="126.2" r="1.51"/>
<circle cx="371.2" cy="126.2" r="1.34"/>
<circle cx="371.3" cy="120.7" r="1.32"/>
<circle cx="135.6" cy="177.2" r=".85"/>
<circle cx="144.3" cy="171.4" r=".63"/>
<circle cx="155.8" cy="171.4" r=".63"/>
<circle cx="159.3" cy="171.4" r=".62"/>
<circle cx="170.8" cy="171.4" r=".62"/>
<circle cx="185.6" cy="177.2" r=".84"/>
<circle cx="208.4" cy="177.2" r=".84"/>
<circle cx="257.7" cy="171.4" r=".63"/>
<circle cx="258.4" cy="177.2" r=".85"/>
<circle cx="269.2" cy="171.4" r=".63"/>
<circle cx="270.9" cy="177.2" r=".84"/>
<circle cx="135.6" cy="195.2" r=".85"/>
<circle cx="135.6" cy="186.2" r=".99"/>
<circle cx="185.6" cy="186.2" r=".99"/>
<circle cx="185.6" cy="195.2" r=".84"/>
<circle cx="208.4" cy="195.2" r=".84"/>
<circle cx="258.4" cy="195.2" r=".85"/>
<circle cx="270.7" cy="186.2" r="3.7"/>
<circle cx="270.9" cy="195.2" r=".84"/>
<circle cx="156.6" cy="201.1" r="1.14"/>
<circle cx="280.7" cy="209.8" r="1.14"/>
</g>
<path d="M412.4 262.3a2.5 2.5 0 0 0-4.1-1.1 2.5 2.5 0 0 0 1 4.2 2.5 2.5 0 0 0 3.2-2.9l-.1-.2" fill="none" stroke="#000" stroke-width=".3" stroke-dasharray="30.5 1.3 1.3 1.3" stroke-dashoffset="24.5" stroke-linecap="butt"/>
<path d="M414.8 261.5a5 5 0 0 0-8.3-2 5 5 0 0 0 2.2 8.3 5 5 0 0 0 6.2-6l-.1-.3" fill="none" stroke="#000" stroke-width=".3" stroke-dasharray="30.5 1.3 1.3 1.3" stroke-dashoffset="16.7" stroke-linecap="butt"/>
<g fill="none" stroke="#000" stroke-width=".3" stroke-dasharray="6.3 1.3 1.3 1.3 5.1">
<path d="M193.8 30.8l2 5M195.8 35.8l-4 4M203.8 30.8l2 5M205.8 35.8l-4 4M191.8 54l2 5.1M195.8 50l-4 4M201.8 54l2 5.1M205.8 50l-4 4M193.8 105.2l2 4.8M195.8 110l-4 4M203.8 105.2l2 4.8M205.8 110l-4 4"/>
<path d="M191.8 127.6l2 4.7M195.8 123.6l-4 4M201.8 127.6l2 4.7M205.8 123.6l-4 4M193.8 172l2 5.1M195.8 177.1l-4 4M203.8 172l2 5.1M205.8 177.1l-4 4M191.8 195.3l2 5.1M195.8 191.3l-4 4M201.8 195.3l2 5.1M205.8 191.3l-4 4"/>
</g>
<path d="M191.8 39.8l4 10.2M201.8 39.8l4 10.2M191.8 181.1l4 10.2M201.8 181.1l4 10.2" fill="none" stroke="#000" stroke-width=".3" stroke-dasharray="6.3 1.3 1.3 1.3 5.1" stroke-dashoffset="5.3"/>
<path d="M191.8 114l4 9.6M201.8 114l4 9.6" fill="none" stroke="#000" stroke-width=".3" stroke-dasharray="6.3 1.3 1.3 1.3 5.1" stroke-dashoffset="5.6"/>
<path d="M269.7 186.2h-1M270.9 185v-1M270.9 187.5v1M272.2 186.2h1" fill="none" stroke="#000" stroke-width=".3" stroke-dasharray="30.5 1.3 1.3 1.3"/>
<path d="M363 116.6v6.5" fill="none" stroke="#000" stroke-width=".3" stroke-dasharray="30.5 1.3 1.3 1.3" stroke-dashoffset="29.1"/>
<path d="M410 255.7v14.9" fill="none" stroke="#000" stroke-width=".3" stroke-dasharray="30.5 1.3 1.3 1.3" stroke-dashoffset="25"/>
<path d="M403.4 263l12.6-.1" fill="none" stroke="#000" stroke-width=".3" stroke-dasharray="30.5 1.3 1.3 1.3" stroke-dashoffset="26.1"/>
<path d="M216 248v5" fill="none" stroke="#000" stroke-width=".3" stroke-dasharray="30.5 1.3 1.3 1.3" stroke-dashoffset="29.9"/>
<path d="M130.6 53.7v-17.5M158.1 53.7v-17.5M255.9 53.7v-17.5M283.4 53.7v-17.5" fill="none" stroke="#f00" stroke-width=".3" stroke-dasharray="30.5 1.3 1.3 1.3" stroke-dashoffset="23.6"/>
<g fill="#000">
<path d="M351.4 129.2l.7-.7-.3 1z"/>
<path d="M173.6 36.2l.3 1h-.5zM173.4 52.7h.5l-.3 1zM97.9 34l.2 1h-.5zM97.6 85.4h.5l-.2 1.1zM307.5 175.2l.2 1h-.5zM307.2 196.2h.5l-.2 1zM381 103.2l.2 1h-.5zM380.7 128.2h.5l-.2 1z"/>
<path d="M179.6 28.5l1 .2-1 .3zM135.6 28.7l1-.2v.5z"/>
<path d="M294.9 29.7l1 .2-1 .3zM283.4 29.9l1-.2v.5zM254.9 21.5l1 .2-1 .3zM158.1 21.7l1-.2v.5zM294.9 141l1 .2-1 .3zM270.9 141.2l1-.2v.5zM373 138.9l1 .3-1 .2zM363 139.2l1-.3v.5zM346.8 198.9l1-.3v.5zM343.8 198.6l1 .3-1 .2z"/>
<path d="M100 99.8l1.1-.2v.5zM294.9 99.6l1 .2-1 .3zM100 21.7l1.1-.2v.5zM157.1 21.5l1 .2-1 .3zM148.3 54.5v1l.5-.1zM148.1 32.5l.9-.2v.5zM167.1 32.3l1 .2-1 .3zM158.3 54.4v1.1l.5-.2zM99.1 27.7l.9 .2-.9 .2zM130.6 27.9l1-.2v.4zM100 141.2l1.1-.2v.5zM134.5 141l1.1 .2-1.1 .3zM100 208.9l1.1-.3v.5zM134.5 208.6l1.1 .3-1.1 .2zM135.6 208.9l1-.3v.5zM184.6 208.6l1 .3-1 .2zM136.1 187.1l.2 1 .5-.2zM271.3 196l.2 1 .4-.2zM185.6 208.9l.9-.3v.5zM269.9 208.6l1 .3-1 .2zM351.2 138.9l.9 .3-.9 .2zM363 139.2l1-.3v.5z"/>
<path d="M352.2 99.7l1-.3v.5zM372.7 99.4l1 .3-1 .2z"/>
<path d="M135.6 141.2l1-.2v.5zM257.4 141l1 .2-1 .3z"/>
<path d="M258.4 141.2l1-.2v.5zM269.9 141l1 .2-1 .3z"/>
<path d="M300.5 177.2l.2 1h-.5zM300.2 194.2h.5l-.2 1z"/>
<path d="M337.9 200.9l.2 1h-.5zM337.6 208h.5l-.2 .9z"/>
</g>
<path d="M352.1 128.2v.5" fill="none" stroke="#f00" stroke-width=".3"/>
<g font-size="6.3">
<text x="282.1" y="250.3">名称</text>
<text x="347.1" y="250.3">图号</text>
<text x="282.1" y="260.3">材质</text>
<text x="347.1" y="260.3">质量</text>
<text x="383.3" y="262.1">视</text>
<text x="383.3" y="269.9">图</text>
<text x="282.1" y="270.3">版次</text>
<text x="347.1" y="270.3">比例</text>
</g>
<g font-size="4.9">
<text x="5.1" y="229.3">注意：1.行走平行度（正面+侧面），450行程内，≤±0.03mm，1000行程内，≤±0.05mm。</text>
<text x="13.8" y="235.2">2.本体形变，450行程内，≤±0.03mm，1000行程内，≤±0.05mm。</text>
<text x="16.9" y="245.5">型号规格</text>
<text x="78.9" y="245.5">GTH4-350-BL-M05-C4</text>
<text x="10.7" y="253.5">螺杆规格/型号</text>
<text x="61.8" y="253.5">1002</text>
<text x="96.3" y="253.5">1005</text>
<text x="16.9" y="259.5">有效行程</text>
<text x="97.5" y="259.5">350</text>
<text x="16.9" y="265.5">精度等级</text>
<text x="98.7" y="265.5">C7</text>
<text x="16.9" y="272">马达容量</text>
<text x="87.6" y="272">50W(无刹车)</text>
<text x="11.9" y="279.1">重复定位精度</text>
<text x="97.7" y="279.1">0.02</text>
<text x="4.5" y="285.9">感应开关方式及数量</text>
<text x="81.4" y="285.9">外挂型三只（C4）</text>
<text x="11.9" y="292.1">建议最快速度</text>
<text x="58.1" y="292.1">100MM/S</text>
<text x="92.5" y="292.1">250MM/S</text>
<text x="127" y="292">500MM/S</text>
</g>
<g font-size="4.2">
<text x="301.9" y="249.6">GTH4-350-BL-M05-C4</text>
<text x="259" y="267">2022/9/24</text>
</g>
<g font-size="4.1">
<text x="107.7" y="21.1">116 滑台原点</text>
<text x="194.1" y="21.1">350 有效行程</text>
<text x="100.8" y="27.3">61</text>
<text x="109.3" y="27.3">1 滑台极限位置</text>
<text x="159.9" y="28.1">90</text>
<text x="299.4" y="29.3">25</text>
<text x="307.9" y="29.3">1 滑台极限位置</text>
<text x="159.9" y="31.9">40</text>
<text x="173.1" y="32.7" transform="rotate(-90 173.1 32.7)">35</text>
<text x="97.3" y="62.8" transform="rotate(-90 97.3 62.8)">105</text>
<text x="163" y="66.6">2 x</text>
<text x="176.3" y="66.6">3 H7</text>
<text x="192.3" y="66.6">4.5</text>
<text x="154.6" y="72.9">4 x M4</text>
<text x="172.6" y="72.9">9.5</text>
<text x="197.6" y="99.3">546</text>
<text x="360.9" y="99.1">43</text>
<text x="380.4" y="118" transform="rotate(-90 380.4 118)">52</text>
<text x="334.3" y="134.8">基准面</text>
<text x="118.2" y="140.6">71</text>
<text x="196.4" y="140.6">4*100</text>
<text x="262" y="140.6">25</text>
<text x="277.3" y="140.6">50</text>
<text x="352.3" y="138.6">21.70</text>
<text x="366.9" y="138.6">22</text>
<text x="342.9" y="177.8">II</text>
<text x="339.9" y="183">2 : 1</text>
<text x="275.4" y="187.7">II</text>
<text x="299.9" y="186.8" transform="rotate(-90 299.9 186.8)">36</text>
<text x="306.9" y="186.8" transform="rotate(-90 306.9 186.8)">44</text>
<text x="146.4" y="202.6">2 x</text>
<text x="159.7" y="202.6">4 H7</text>
<text x="175.7" y="202.6">4</text>
<text x="333.2" y="200.1" transform="rotate(-90 333.2 200.1)">+0.012</text>
<text x="337.3" y="198.1" transform="rotate(-90 337.3 198.1)">0</text>
<text x="349.9" y="198.3">1</text>
<text x="117.5" y="208.3">71</text>
<text x="156.1" y="208.3">100</text>
<text x="214.7" y="208.3">325</text>
<text x="277.8" y="206.3">12 x M4</text>
<text x="299" y="206.3">10</text>
<text x="337.3" y="204.2" transform="rotate(-90 337.3 204.2)">4</text>
<text x="283.8" y="211.3">3.40 贯穿</text>
<text x="221.3" y="247.4">1</text>
<text x="131.6" y="253.2">1010</text>
<text x="218.2" y="257.4">序号</text>
<text x="221.3" y="252.4">2</text>
<text x="230.7" y="257.4">修 订 版 次</text>
<text x="255.9" y="257.4">设计变更编号</text>
<text x="225" y="262.4">设</text>
<text x="238.8" y="262.4">计</text>
<text x="252.5" y="262.4">变</text>
<text x="266.2" y="262.4">更</text>
<text x="218.4" y="267.4">设 计</text>
<text x="367.9" y="269.9">1:2</text>
<text x="218.4" y="272.4">校 核</text>
<text x="218.4" y="277.4">批 准</text>
<text x="218.9" y="282.9">技术要求：</text>
<text x="229.2" y="287.4">1、未标注公差全部 0.1</text>
<text x="229.1" y="291.9">2、未标注倒角全部C0.3</text>
</g>
</svg>
